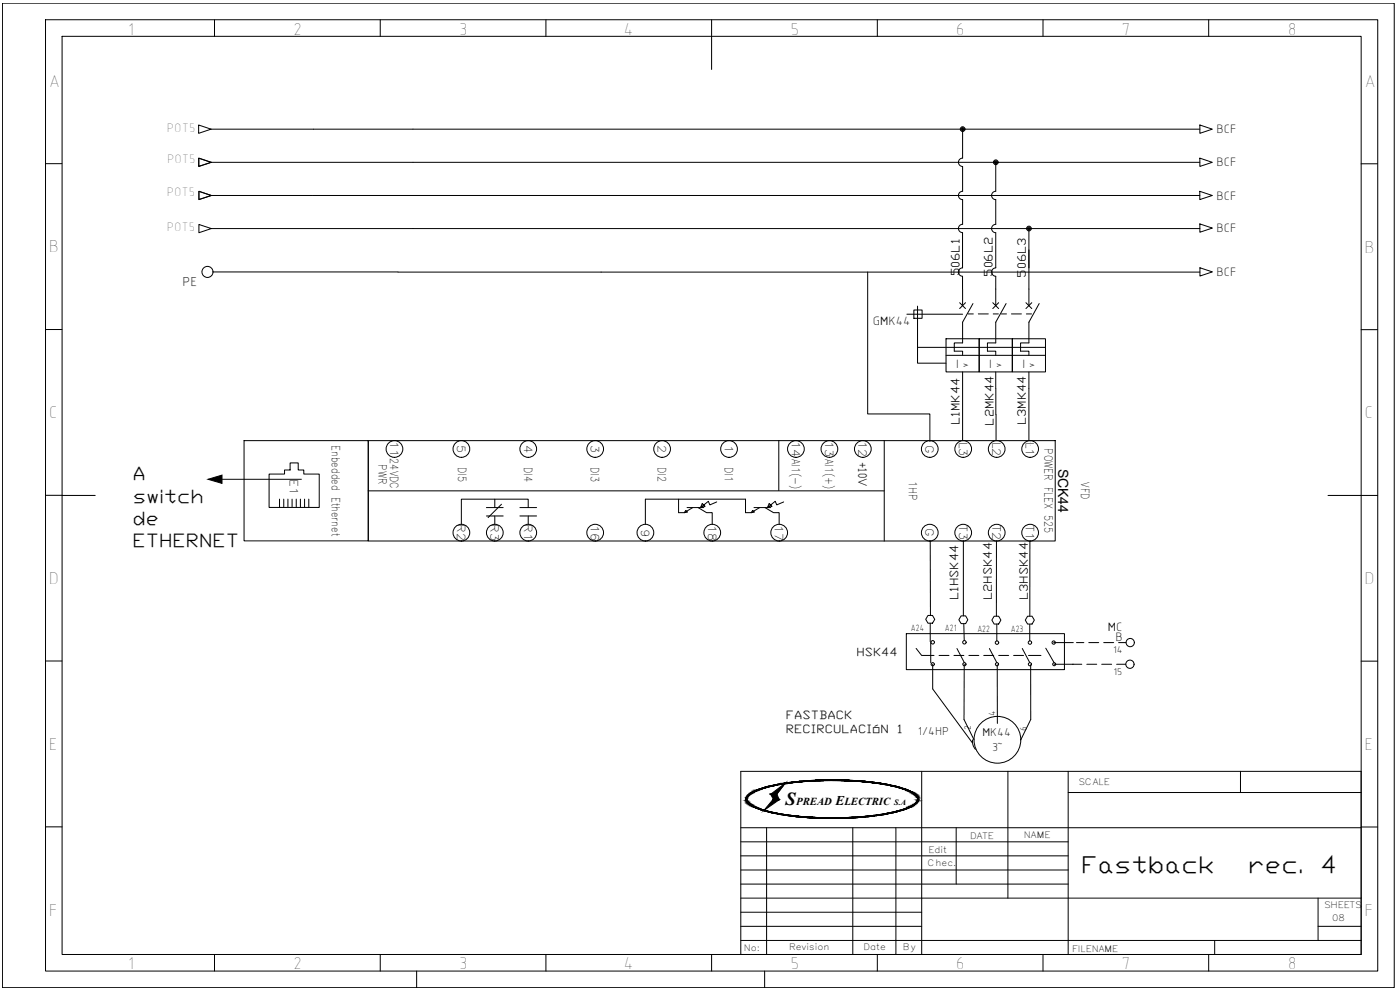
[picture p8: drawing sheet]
<svg xmlns="http://www.w3.org/2000/svg" width="420mm" height="297mm" viewBox="0 0 420 297" stroke-linecap="round" stroke-linejoin="round" font-family="sans-serif">
<g fill="none" stroke="#000" stroke-width=".3">
<path d="M.7 1h417.7v295.3h-417.7zM13.7 5.9h399.8v285.5h-399.8zM18.6 10.9h389.9v275.5h-389.9zM64.4 5.9v5M114.1 5.9v5M163.8 5.9v5M213.6 5.9v14.9M263.3 5.9v5M313 5.9v5M362.7 5.9v5M59.6 37.5l3.7 1.3-3.7 1.2zM63.4 38.8h296.7"/>
<path d="M288.9 38.8v8.6M360.1 37.5l3.7 1.3-3.7 1.2zM13.6 49.1h5M59.6 47.5l3.7 1.2-3.7 1.2zM59.7 47.5l3.7 1.2-3.7 1.2zM59.7 57.4l3.7 1.3-3.7 1.2zM63.4 48.7h296.7M63.4 58.7h296.7M288.9 50v7.4M288.9 59.9v7.4M288.9 57.4a1.26 1.26 0 0 0-1.3 1.2 1.26 1.26 0 0 0 1.3 1.3M288.9 47.4a1.26 1.26 0 0 0-1.3 1.3 1.26 1.26 0 0 0 1.3 1.3"/>
<path d="M298.8 48.7v8.7a1.26 1.26 0 0 0-1.2 1.2 1.26 1.26 0 0 0 1.2 1.3v7.4a1.26 1.26 0 0 0-1.2 1.3 1.26 1.26 0 0 0 1.2 1.2v10.6a1.26 1.26 0 0 0-1.2 1.2 1.26 1.26 0 0 0 1.2 1.3v8.8M360.1 57.4l3.7 1.3-3.7 1.2zM360.1 47.5l3.7 1.2-3.7 1.2zM408.5 49.1h4.9M59.7 67.4l3.7 1.2-3.7 1.2zM63.4 68.6h296.7M288.9 69.8v10.6a1.26 1.26 0 0 0-1.3 1.2 1.26 1.26 0 0 0 1.3 1.3v8.8M288.9 67.3a1.26 1.26 0 0 0-1.3 1.2 1.26 1.26 0 0 0 1.3 1.3M308.8 68.6v23.1M360.1 67.2l3.7 1.2-3.7 1.3zM13.7 98.9h4.9M63.9 81.6h296.2"/>
<path d="M260.4 81.6v42.6h18.7v8.2M272.2 94.3h16.7M274.3 93h2.4v2.5h-2.4zM275.4 91.8v12.4h38.4M288 90.8l1.8 1.8M289.8 90.8l-1.8 1.8M290.6 94.2h1.5M292 91.1l-3.1 5.6v6.2h-2.5v2.5h2.5v1.2M293.6 94.2h3M297.9 90.8l1.8 1.8M298.1 94.2h1.5M299.7 90.8l-1.8 1.8"/>
<path d="M300.5 94.2h1.6M301.9 91.1l-3.1 5.6v6.2h-2.5v2.5h2.5v1.2M303.6 94.2h2.9M307.9 90.8l1.8 1.8M308 94.2h1.6M309.7 90.8l-1.8 1.8M311.9 91.1l-3.1 5.6v6.2h-2.5v2.5h2.5v1.2M360.1 80.3l3.7 1.3-3.7 1.2zM408.5 98.9h5M275.4 104.2v4.8h8.5M283.9 101.6h10v10h-10zM283.9 106.6h29.9"/>
<path d="M288.9 111.6v20.6M293.9 101.6h9.9v10h-9.9zM298.8 111.6l.1 12.8M303.8 101.6h10v10h-10zM308.8 111.6v20.6M73.2 132.2h37.3v30.1h-37.3zM110.5 132.2h206.2v30.1h-206.2zM233.7 132.2v15M265.4 132.2v30.1M298.9 124.4v7.8M13.7 148.6l14.9 .1M66.6 143.8h23.9"/>
<path d="M80.8 142.2h4.6v-1.2h1.7v-2.1h2.4v2.1h1.7v1.2h4.6v10.1h-15zM83.9 149.8v2.5M85.2 149.8v2.5M86.4 149.8v2.5M87.7 149.8v2.5M88.9 149.8v2.5M90.2 149.8v2.5M91.4 149.8v2.5M92.7 149.8v2.5M110.5 147.3h154.9M146 154.8h5M146 152.3h5"/>
<path d="M148.5 149.8v2.5M148.5 154.8v2.5M150.5 151.3l-4 4M156 154.8h5M156 152.3h5M158.5 152.3v-2.5h-20v7.5M158.5 154.8v2.5M203.7 149.8v4h1.7l2.5-1.5M205.8 153.1l.5 .5-.9 .2zM206.2 152.3h5M209.5 152.3l2.6 1.5h1.6v3.5M215.1 150.6l-2.1 .9-.4-1.1-2.3 1.9 1.3-.4-.9-.8-.4 1.2"/>
<path d="M225.9 153.1l.5 .5-1 .2zM226.3 152.3h5M228 152.3l-2.6 1.5h-1.7v-4h-30v7.5M229.6 152.3l2.5 1.5h1.7v3.5M235.2 150.6l-2.1 .9-.5-1.1-2.3 1.9 1.4-.4-.9-.8-.5 1.2M398.6 148.7h14.9M279.2 162.3v22.4M289.1 162.4v22.4M299 162.5v22.4M309.1 162.5v22.4M13.7 198.3h4.9M272 190.1h47.5v10.8h-47.5z"/>
<path d="M274.9 194.5l1.7 2.2h3.7M278.5 184.7h1.4l.6 1.1-.6 1.2h-1.4l-.7-1.2zM279.2 187v5.6M279.3 192.7v6.1M279.9 199.3v7.4l11.9 16.2M281.8 196.7h3M286.3 196.7h3M287.2 194.6l2.2 4.2M288.4 184.8h1.4l.7 1.1-.7 1.2h-1.4l-.6-1.2zM289.2 187.2l.2 5M289.4 199.3l-.1 16.6 3 6.1M290.8 196.7h3"/>
<path d="M295.2 196.7h3M296.9 194.6l2.3 4.2M298.4 184.9h1.3l.7 1.2-.7 1.1h-1.3l-.7-1.1zM299.2 187.2v5.1M299.3 199.5v17.6M299.7 196.7h3M304.2 196.7h3M306.8 194.6l2.2 4.2M308.4 184.9h1.3l.7 1.2-.7 1.1h-1.3l-.7-1.1zM308.7 196.7h3.7M309 187.4v4.9M309.3 199.5v16.4l-2.9 6.1"/>
<path d="M313.8 194.5l2.6 4.4M316.2 192.8h5.9M316.4 199.3h8.3M323.1 192.8h2.2M326.2 199.3h2.9M326.8 192.8h2.9M330.6 199.3h3M331.2 192.8h3M335.1 199.3h2.7M335.7 192.8h2.2M408.5 198.4h5M222.3 231.4h186.2v55h-186.2z"/>
<path d="M224.5 238.6l.2-.2a21.5 21.5 0 0 1 9.5-3.2 94.8 94.8 0 0 1 35.7 1l.8 .2a7.5 7.5 0 0 1 4.8 2.8 2.34 2.34 0 0 1-1.7 2.7 50.8 50.8 0 0 1-18.9 3.6 77.6 77.6 0 0 1-27.5-2.8 5 5 0 0 1-3.5-2.7l.1-.7zM224.6 238.8a13.5 13.5 0 0 1 6.8-2.9 94 94 0 0 1 38.5 .5 9.1 9.1 0 0 1 5.4 2.7 2.01 2.01 0 0 1-1.6 2.6 46.5 46.5 0 0 1-17.6 3.5 82.8 82.8 0 0 1-27.9-2.5 7 7 0 0 1-4-2.4l-.1-.7zM235.1 235.7l-2.6 3.4M276.6 231.4v55M291.9 222l.1 1.5 .8 1.3M302.5 231.4v38.1M320.6 231.4v55M320.6 237.8h87.9M372.3 231.4v6.4M13.7 248.1h4.9M222.3 248.3h186.2M222.3 252.6h98.3"/>
<path d="M222.3 256.8h98.3M230.1 248.3v38.1M255.9 248.3v38.1M268.9 248.3v38.1M287 248.3v17M408.5 248.1h5M222.3 277.9h54.3M222.3 269.5h186.2M222.3 261h98.3M222.3 265.3h98.3M222.3 273.7h54.3M395.6 277.9h12.9"/>
<path d="M395.6 269.5v12.7M64.4 286.4v5M114.1 286.4v5M125 291.4v4.9M163.8 286.4v5M213.6 286.4v5M222.3 282.2h186.2M229.5 291.4v4.9M263.3 286.4v5M313 286.4v5M362.7 286.4v5M364.5 282.2v4.2"/>
<circle cx="288.9" cy="38.7" r=".71"/>
<circle cx="288.9" cy="38.7" r=".46"/>
<circle cx="288.9" cy="38.7" r=".22"/>
<circle cx="298.8" cy="48.7" r=".71"/>
<circle cx="298.8" cy="48.7" r=".46"/>
<circle cx="298.8" cy="48.7" r=".22"/>
<circle cx="308.8" cy="68.6" r=".71"/>
<circle cx="308.8" cy="68.6" r=".46"/>
<circle cx="308.8" cy="68.6" r=".22"/>
<circle cx="62.3" cy="81.6" r="1.66"/>
<circle cx="118.4" cy="134.7" r="2.51"/>
<circle cx="138.5" cy="134.7" r="2.51"/>
<circle cx="158.5" cy="134.7" r="2.51"/>
<circle cx="178.6" cy="134.7" r="2.51"/>
<circle cx="198.7" cy="134.7" r="2.51"/>
<circle cx="218.8" cy="134.7" r="2.51"/>
<circle cx="238.9" cy="134.7" r="2.51"/>
<circle cx="248.9" cy="134.7" r="2.51"/>
<circle cx="258.9" cy="134.7" r="2.51"/>
<circle cx="279" cy="134.7" r="2.51"/>
<circle cx="289.1" cy="134.7" r="2.51"/>
<circle cx="299.1" cy="134.7" r="2.51"/>
<circle cx="309.2" cy="134.7" r="2.51"/>
<circle cx="138.5" cy="159.8" r="2.51"/>
<circle cx="148.5" cy="159.8" r="2.51"/>
<circle cx="158.5" cy="159.8" r="2.51"/>
<circle cx="178.6" cy="159.8" r="2.51"/>
<circle cx="193.7" cy="159.8" r="2.51"/>
<circle cx="213.8" cy="159.8" r="2.51"/>
<circle cx="233.8" cy="159.8" r="2.51"/>
<circle cx="279" cy="159.8" r="2.51"/>
<circle cx="289.1" cy="159.8" r="2.51"/>
<circle cx="299.1" cy="159.8" r="2.51"/>
<circle cx="309.2" cy="159.8" r="2.51"/>
<circle cx="279.9" cy="192.7" r=".52"/>
<circle cx="279.9" cy="199.3" r=".48"/>
<circle cx="289.4" cy="192.7" r=".52"/>
<circle cx="289.4" cy="199.3" r=".48"/>
<circle cx="299.2" cy="192.8" r=".52"/>
<circle cx="299.2" cy="199.3" r=".48"/>
<circle cx="309.1" cy="192.8" r=".52"/>
<circle cx="309.1" cy="199.3" r=".48"/>
<circle cx="316.2" cy="192.8" r=".5"/>
<circle cx="316.4" cy="199.3" r=".46"/>
<circle cx="339.1" cy="199.3" r="1.24"/>
<circle cx="339.2" cy="192.8" r="1.24"/>
<circle cx="299.3" cy="222" r="7"/>
</g>
<g fill="#000" stroke="#000" stroke-width=".3">
<path d="M62.4 143.8l4.2-1.2v2.4zM232.1 239.8l1.8 .1zM231.3 238.3l4.4-3.4-2.5 3.4zM247.3 234h5z"/>
<path d="M223.9 239.8h.2zM223.9 239.8h.2z"/>
<path d="M223.9 239.8l.2 .2zM223.9 239.8l.2 .2z"/>
<path d="M223.9 239.5l.2 .1zM223.9 239.5l.2 .1z"/>
<path d="M223.9 239.6l.2 .2zM223.9 239.6l.2 .2z"/>
<path d="M223.9 240h.2zM223.9 240h.2z"/>
<path d="M224 239.4l.1 .1 .1-.1zM224 239.4l.1 .1h-.2z"/>
<path d="M224 239.3h.2zM224 239.3l.2 .1z"/>
<path d="M224.1 239.1h.2zM224.1 239.1l.1 .2h-.2z"/>
<path d="M224.1 239h.3zM224.1 239l.2 .1z"/>
<path d="M224.2 238.9h.3zM224.2 238.9l.2 .1h-.3z"/>
<path d="M224.3 238.8h.3zM224.3 238.8l.2 .1h-.3z"/>
<path d="M224.4 238.7h.3zM224.4 238.7l.2 .1h-.3z"/>
<path d="M224.6 238.5h.3zM224.6 238.5l.1 .2h-.3z"/>
<path d="M224.7 238.4h.3zM224.6 238.5h.3z"/>
<path d="M224.9 238.2l.1 .2 .3-.2zM224.9 238.2l.1 .2h-.3z"/>
<path d="M225.1 238.1h.3zM224.9 238.2h.4z"/>
<path d="M225.3 238l.1 .1 .3-.1zM225.1 238.1l.2-.1 .1 .1z"/>
<path d="M225.5 237.9h.3zM225.3 238h.4z"/>
<path d="M225.7 237.7l.1 .2 .4-.2zM225.5 237.9l.2-.2 .1 .2z"/>
<path d="M225.9 237.6h.4zM225.7 237.7h.5z"/>
<path d="M226.3 237.4v.2l.4-.2zM225.9 237.6l.4-.2v.2z"/>
<path d="M226.4 237.3h.5zM226.3 237.4h.4z"/>
<path d="M226.8 237.2l.1 .1 .4-.1zM226.4 237.3l.4-.1 .1 .1z"/>
<path d="M227 237.1h.5zM226.8 237.2h.5z"/>
<path d="M227.4 236.9l.1 .2 .5-.2zM227 237.1l.4-.2 .1 .2z"/>
<path d="M227.6 236.9h.6zM227.4 236.9h.6z"/>
<path d="M228.1 236.7l.1 .2 .6-.2zM227.6 236.9l.5-.2 .1 .2z"/>
<path d="M228.3 236.6h.6zM228.1 236.7h.7z"/>
<path d="M228.9 236.4v.2l.7-.2zM228.3 236.6l.6-.2v.2z"/>
<path d="M229 236.4h.7zM228.9 236.4h.7z"/>
<path d="M229.6 236.2l.1 .2 .7-.2zM229 236.4l.6-.2 .1 .2z"/>
<path d="M229.8 236.2h.7zM229.6 236.2h.8z"/>
<path d="M230.5 236v.2l.8-.2zM229.8 236.2l.7-.2v.2z"/>
<path d="M230.6 235.9h.8zM230.5 236h.8z"/>
<path d="M232.1 239.8l-.1 .1h1.9zM232 239.9h1.9l-4.7 3.3z"/>
<path d="M232.3 235.5h1zM232.3 235.5h1z"/>
<path d="M231.3 235.8l.1 .1 .9-.1zM230.6 235.9l.7-.1 .1 .1z"/>
<path d="M231.4 235.7h.9zM231.3 235.8h1z"/>
<path d="M231.3 238.3h1.9zM231.3 238.3h1.9z"/>
<path d="M231.3 238.3l2.5 1.5-.6-1.5zM231.3 238.3l2.5 1.5h-1.7z"/>
<path d="M232.3 235.5v.2l1-.2zM231.4 235.7l.9-.2v.2z"/>
<path d="M233.2 235.4l.1 .1 1-.1zM232.3 235.5l.9-.1 .1 .1z"/>
<path d="M233.2 235.4h1.2zM233.2 235.4h1.1z"/>
<path d="M234.1 235.2h1.2zM233.2 235.4h1.2z"/>
<path d="M234.2 235.2h1.3zM234.1 235.2h1.2z"/>
<path d="M235.1 235h1.3zM234.2 235.2h1.3z"/>
<path d="M235.3 235h1.4zM235.1 235h1.3z"/>
<path d="M236 234.9h1.5zM235.3 235h1.4z"/>
<path d="M236.4 234.8h1.5zM236 234.9h1.5z"/>
<path d="M237 234.8h1.6zM236.4 234.8h1.5z"/>
<path d="M237.5 234.7h1.8zM237 234.8h1.6z"/>
<path d="M238 234.6h1.8zM237.5 234.7h1.8z"/>
<path d="M238.6 234.6h2.1zM238 234.6h1.8z"/>
<path d="M238.9 234.5h2.1zM238.6 234.6h2.1z"/>
<path d="M239.8 234.4h2.4zM238.9 234.5h2.1z"/>
<path d="M239.8 234.4h2.4zM239.8 234.4h2.4z"/>
<path d="M241 234.3h3zM239.8 234.4h2.4z"/>
<path d="M241.5 234.3h3.2zM241 234.3h3z"/>
<path d="M242.2 234.3h4.1zM241.5 234.3h3.2z"/>
<path d="M242.8 234.2h4.4zM242.8 234.2h4.5z"/>
<path d="M242.8 234.2h4.4zM242.2 234.3h4.1z"/>
<path d="M243.3 234.2h6.5zM242.8 234.2h4.5z"/>
<path d="M247.3 234h5.1zM247.2 234h5.2z"/>
<path d="M247.2 234l7.7 .1zM244.7 234.1h10.2zM244.7 234.1h10.2zM244.7 234.1h10.2z"/>
<path d="M244.7 234.1l11.6 .1zM243.3 234.2h13z"/>
<path d="M249.8 234.2h7zM249.8 234.2h7z"/>
<path d="M252.3 234.2l5.1 .1zM252.3 234.2l5.1 .1z"/>
<path d="M253.3 234.3h4.8zM253.3 234.3h4.8z"/>
<path d="M254.9 234.3h3.7zM254.9 234.3h3.7z"/>
<path d="M255.5 234.3l4.2 .1zM255.5 234.3l4.2 .1z"/>
<path d="M257.4 234.4h2.4zM257.4 234.4h2.4z"/>
<path d="M257.4 234.4l3.3 .1zM257.4 234.4l3.3 .1z"/>
<path d="M258.6 234.5l2.3 .1zM258.6 234.5l2.3 .1z"/>
<path d="M258.9 234.6h2.7zM258.9 234.6h2.7z"/>
<path d="M259.7 234.6l2.4 .1zM259.7 234.6l2.4 .1z"/>
<path d="M260.3 234.7l2.3 .1zM260.3 234.7l2.3 .1z"/>
<path d="M260.9 234.8h2.3zM260.9 234.8h2.3z"/>
<path d="M261.6 234.8l1.9 .1zM261.6 234.8l1.9 .1z"/>
<path d="M262.1 234.9l2.2 .1zM262.1 234.9l2.2 .1z"/>
<path d="M262.9 235h1.6zM262.9 235h1.6z"/>
<path d="M263.2 235l2.1 .2zM263.2 235l2.1 .2z"/>
<path d="M264.1 235.2h1.4zM264.1 235.2h1.4z"/>
<path d="M264.3 235.2l2 .2zM264.3 235.2l2 .2z"/>
<path d="M266.3 235.5h1zM266.3 235.5h1z"/>
<path d="M265.2 235.4h1.2zM265.2 235.4h1.2z"/>
<path d="M265.3 235.4l2 .1zM265.3 235.4l2 .1z"/>
<path d="M266.3 235.5l1.9 .2zM266.3 235.5l1.9 .2z"/>
<path d="M267.3 235.7l.9 .1zM267.3 235.7l.9 .1z"/>
<path d="M267.3 235.8l1.7 .1zM267.3 235.8l1.7 .1z"/>
<path d="M268.2 235.9l.9 .1zM268.2 235.9l.9 .1z"/>
<path d="M268.3 236l1.5 .2zM268.3 236l1.5 .2z"/>
<path d="M269.1 236.2h.8zM269.1 236.2h.8z"/>
<path d="M269.2 236.2l1.4 .2zM269.2 236.2l1.4 .2z"/>
<path d="M269.9 236.4h.8zM269.9 236.4h.8z"/>
<path d="M270 236.4l1.3 .2zM270 236.4l1.3 .2z"/>
<path d="M270.7 236.6l.7 .1zM270.7 236.6l.7 .1z"/>
<path d="M270.8 236.7l1.2 .2zM270.8 236.7l1.2 .2z"/>
<path d="M271.4 236.9h.7zM271.4 236.9h.7z"/>
<path d="M271.6 236.9l1 .2zM271.6 236.9l1 .2z"/>
<path d="M272.1 237.1l.6 .1zM272.1 237.1l.6 .1z"/>
<path d="M272.2 237.2l.9 .1zM272.2 237.2l.9 .1z"/>
<path d="M272.7 237.3l.6 .1zM272.7 237.3l.6 .1z"/>
<path d="M272.8 237.4l.8 .2zM272.8 237.4l.8 .2z"/>
<path d="M273.2 237.6l.6 .1zM273.2 237.6l.6 .1z"/>
<path d="M273.4 237.7l.7 .2zM273.4 237.7l.7 .2z"/>
<path d="M273.7 237.9l.6 .1zM273.7 237.9l.6 .1z"/>
<path d="M273.9 238l.6 .1zM273.9 238l.6 .1z"/>
<path d="M274.2 238.1l.4 .1zM274.2 238.1l.4 .1z"/>
<path d="M274.3 238.2l.5 .2zM274.3 238.2l.5 .2z"/>
<path d="M274.5 238.4l.5 .1zM274.5 238.4l.5 .1z"/>
<path d="M274.7 238.5l.4 .2zM274.7 238.5l.4 .2z"/>
<path d="M274.8 238.7l.4 .1zM274.8 238.7l.4 .1z"/>
<path d="M275 238.8l.3 .1zM275 238.8l.3 .1z"/>
<path d="M275.1 238.9l.3 .1zM275.1 238.9l.3 .1z"/>
<path d="M275.2 239l.3 .1zM275.2 239l.3 .1z"/>
<path d="M275.3 239.1l.3 .2zM275.3 239.1l.3 .2z"/>
<path d="M275.3 239.3l.3 .1zM275.3 239.3l.3 .1z"/>
<path d="M275.4 239.4l.2 .1zM275.4 239.4l.2 .1z"/>
<path d="M275.4 239.5l.3 .1zM275.4 239.5l.3 .1z"/>
<path d="M275.4 239.6l.3 .2zM275.4 239.6l.3 .2z"/>
<path d="M275.4 240h.3zM275.4 240h.2z"/>
<path d="M275.5 239.8l.2 .2v-.2zM275.5 239.8l.2 .2h-.3z"/>
<path d="M223.9 240l.3 .2zM223.9 240l.3 .2z"/>
<path d="M224 240.2l.2 .1zM224 240.2l.2 .1z"/>
<path d="M224 240.3l.3 .1zM224 240.3l.3 .1z"/>
<path d="M224.1 240.4l.3 .1zM224.1 240.4l.3 .1z"/>
<path d="M224.1 240.5l.4 .2zM224.1 240.5l.4 .2z"/>
<path d="M224.2 240.7l.4 .1zM224.2 240.7l.4 .1z"/>
<path d="M224.3 240.8l.4 .1zM224.3 240.8l.4 .1z"/>
<path d="M224.4 240.9l.5 .2zM224.4 240.9l.5 .2z"/>
<path d="M224.6 241.1l.4 .1zM224.6 241.1l.4 .1z"/>
<path d="M224.7 241.2l.6 .1zM224.7 241.2l.6 .1z"/>
<path d="M224.9 241.3l.5 .1zM224.9 241.3l.5 .1z"/>
<path d="M225.1 241.4l.6 .2zM225.1 241.4l.6 .2z"/>
<path d="M225.3 241.6l.5 .1zM225.3 241.6l.5 .1z"/>
<path d="M225.5 241.7l.7 .2zM225.5 241.7l.7 .2z"/>
<path d="M225.7 241.9l.6 .1zM225.7 241.9l.6 .1z"/>
<path d="M225.9 242l.8 .1zM225.9 242l.8 .1z"/>
<path d="M226.3 242.1l.6 .1zM226.3 242.1l.6 .1z"/>
<path d="M226.4 242.2l.9 .2zM226.4 242.2l.9 .2z"/>
<path d="M226.8 242.4l.7 .1zM226.8 242.4l.7 .1z"/>
<path d="M227 242.5l1 .2zM227 242.5l1 .2z"/>
<path d="M227.4 242.7h.8zM227.4 242.7h.8z"/>
<path d="M227.6 242.7l1.2 .2zM227.6 242.7l1.2 .2z"/>
<path d="M228.1 242.9l.8 .1zM228.1 242.9l.8 .1z"/>
<path d="M228.3 243l1.2 .1zM228.3 243l1.2 .1z"/>
<path d="M228.9 243.1l.8 .1zM228.9 243.1l.8 .1z"/>
<path d="M229 243.2l1.4 .2zM229 243.2l1.4 .2z"/>
<path d="M229.6 243.4h.9zM229.6 243.4h.9z"/>
<path d="M229.8 243.4l1.5 .2zM229.8 243.4l1.5 .2z"/>
<path d="M230.5 243.6h.9zM230.5 243.6h.9z"/>
<path d="M230.6 243.6l1.7 .2zM230.6 243.6l1.7 .2z"/>
<path d="M231.3 243.8h1zM231.3 243.8h1z"/>
<path d="M231.4 243.8l1.9 .2zM231.4 243.8l1.9 .2z"/>
<path d="M232.3 244h1zM232.3 244h1z"/>
<path d="M232.3 244l2 .2zM232.3 244l2 .2z"/>
<path d="M233.2 244.2h1.2zM233.2 244.2h1.2z"/>
<path d="M233.2 244.2l2.1 .2zM233.2 244.2l2.1 .2z"/>
<path d="M234.1 244.4h1.4zM234.1 244.4h1.4z"/>
<path d="M234.2 244.4l2.2 .1zM234.2 244.4l2.2 .1z"/>
<path d="M235.1 244.5l1.6 .1zM235.1 244.5l1.6 .1z"/>
<path d="M235.3 244.6l2.2 .1zM235.3 244.6l2.2 .1z"/>
<path d="M236 244.7h1.9zM236 244.7h1.9z"/>
<path d="M236.4 244.7l2.2 .1zM236.4 244.7l2.2 .1z"/>
<path d="M237 244.8l2.3 .1zM237 244.8l2.3 .1z"/>
<path d="M237.5 244.9h2.3zM237.5 244.9h2.3z"/>
<path d="M238 244.9l2.7 .1zM238 244.9l2.7 .1z"/>
<path d="M238.6 245h2.4zM238.6 245h2.4z"/>
<path d="M238.9 245l3.3 .1zM238.9 245l3.3 .1z"/>
<path d="M239.8 245.1h2.4zM239.8 245.1h2.4z"/>
<path d="M239.8 245.1l4.2 .1zM239.8 245.1l4.2 .1z"/>
<path d="M241 245.2l3.7 .1zM241 245.2l3.7 .1z"/>
<path d="M241.5 245.3h4.8zM241.5 245.3h4.8z"/>
<path d="M242.2 245.3h5zM242.2 245.3h5z"/>
<path d="M242.8 245.3l7 .1zM242.8 245.3l7 .1z"/>
<path d="M247.2 245.6h5.1zM247.2 245.6h5.1z"/>
<path d="M244.7 245.5h10.2zM244.7 245.5l7.6 .1zM247.2 245.6h5.1z"/>
<path d="M243.3 245.4h13zM243.3 245.4l11.6 .1zM244.7 245.5h10.2zM244.7 245.5h10.2z"/>
<path d="M252.3 245.3h4.5zM249.8 245.4h6.5z"/>
<path d="M253.3 245.3h4.1zM252.3 245.3h4.5z"/>
<path d="M254.9 245.3h3.2zM253.3 245.3h4.1z"/>
<path d="M255.5 245.2h3.1zM254.9 245.3h3.2z"/>
<path d="M257.4 245.1h2.3zM255.5 245.2h3.1z"/>
<path d="M257.4 245.1h2.4zM257.4 245.1h2.3z"/>
<path d="M258.6 245h2.1zM257.4 245.1h2.4z"/>
<path d="M258.9 245h2zM258.6 245h2.1z"/>
<path d="M259.7 244.9h1.9zM258.9 245h2z"/>
<path d="M260.3 244.9h1.8zM259.7 244.9h1.9z"/>
<path d="M260.9 244.8h1.7zM260.3 244.9h1.8z"/>
<path d="M261.6 244.7h1.6zM260.9 244.8h1.7z"/>
<path d="M262.1 244.7h1.4zM261.6 244.7h1.6z"/>
<path d="M262.9 244.6h1.4zM262.1 244.7h1.4z"/>
<path d="M263.2 244.5h1.3zM262.9 244.6h1.4z"/>
<path d="M264.1 244.4h1.2zM263.2 244.5h1.3z"/>
<path d="M264.3 244.4h1.2zM264.1 244.4h1.2z"/>
<path d="M266.3 244h1zM266.3 244h1z"/>
<path d="M265.2 244.2l.3 .2 .8-.2zM264.3 244.4l.9-.2 .3 .2z"/>
<path d="M265.3 244.2h1.1zM265.2 244.2h1.1z"/>
<path d="M266.3 244l.1 .2 .9-.2zM265.3 244.2l1-.2 .1 .2z"/>
<path d="M267.3 243.8v.2l.9-.2zM266.3 244l1-.2v.2z"/>
<path d="M267.3 243.8h.9zM267.3 243.8h.9z"/>
<path d="M268.2 243.6v.2l.8-.2zM267.3 243.8l.9-.2v.2z"/>
<path d="M268.3 243.6h.8zM268.2 243.6h.8z"/>
<path d="M269.1 243.4v.2l.7-.2zM268.3 243.6l.8-.2v.2z"/>
<path d="M269.2 243.4h.7zM269.1 243.4h.7z"/>
<path d="M269.9 243.2v.2l.7-.2zM269.2 243.4l.7-.2v.2z"/>
<path d="M270 243.1h.7zM269.9 243.2h.7z"/>
<path d="M270.7 243v.1l.6-.1zM270 243.1l.7-.1v.1z"/>
<path d="M270.8 242.9h.6zM270.7 243h.6z"/>
<path d="M271.4 242.7v.2l.6-.2zM270.8 242.9l.6-.2v.2z"/>
<path d="M271.6 242.7h.5zM271.4 242.7h.6z"/>
<path d="M272.1 242.5v.2l.5-.2zM271.6 242.7l.5-.2v.2z"/>
<path d="M272.2 242.4h.5zM272.1 242.5h.5z"/>
<path d="M272.7 242.2v.2l.4-.2zM272.2 242.4l.5-.2v.2z"/>
<path d="M272.8 242.1h.5zM272.7 242.2h.4z"/>
<path d="M273.2 242l.1 .1 .3-.1zM272.8 242.1l.4-.1 .1 .1z"/>
<path d="M273.4 241.9h.4zM273.2 242h.4z"/>
<path d="M273.7 241.7l.1 .2 .3-.2zM273.4 241.9l.3-.2 .1 .2z"/>
<path d="M273.9 241.6h.4zM273.7 241.7h.4z"/>
<path d="M274.2 241.4l.1 .2 .2-.2zM273.9 241.6l.3-.2 .1 .2z"/>
<path d="M274.3 241.3h.3zM274.2 241.4h.3z"/>
<path d="M274.5 241.2h.3zM274.3 241.3h.3z"/>
<path d="M274.7 241.1h.3zM274.5 241.2h.3z"/>
<path d="M274.8 240.9h.3zM274.7 241.1h.3z"/>
<path d="M275 240.8h.2zM274.8 240.9h.3z"/>
<path d="M275.1 240.7h.2zM275.1 240.7l.1 .1h-.2z"/>
<path d="M275.2 240.5h.2zM275.2 240.5l.1 .2h-.2z"/>
<path d="M275.3 240.4h.2zM275.3 240.4l.1 .1z"/>
<path d="M275.3 240.3h.3zM275.3 240.3l.2 .1h-.2z"/>
<path d="M275.4 240.2h.2zM275.4 240.2l.2 .1z"/>
<path d="M275.4 240l.2 .2zM275.4 240l.2 .2h-.2z"/>
</g>
<g font-size="7">
<text x="324.5" y="261.9">Fastback</text>
<text x="374.6" y="261.9">rec.</text>
<text x="396.3" y="261.9">4</text>
</g>
<g font-size="5.6">
<text x="39.8" y="144.1">A</text>
<text x="39.8" y="150.8">switch</text>
<text x="39.8" y="157.4">de</text>
<text x="39.8" y="164.1">ETHERNET</text>
</g>
<text font-size="5.5" x="235.7" y="241.6">S</text>
<g font-size="5.4">
<text x="38.3" y="10.4">1</text>
<text x="88" y="10.4">2</text>
<text x="137.7" y="10.4">3</text>
<text x="187.1" y="10.4">4</text>
<text x="237.3" y="10.4">5</text>
<text x="286.8" y="10.4">6</text>
<text x="336.6" y="10.4">7</text>
<text x="386.5" y="10.4">8</text>
<text x="14.6" y="26">A</text>
<text x="409.5" y="26">A</text>
<text x="14.7" y="75.8">B</text>
<text x="409.5" y="75.8">B</text>
<text x="14.7" y="125.5">C</text>
<text x="409.5" y="125.5">C</text>
<text x="14.7" y="175.2">D</text>
<text x="409.5" y="175.2">D</text>
<text x="14.7" y="225">E</text>
<text x="409.5" y="225">E</text>
<text x="14.7" y="274.7">F</text>
<text x="409.5" y="274.7">F</text>
<text x="38.3" y="290.9">1</text>
<text x="88" y="290.9">2</text>
<text x="137.7" y="290.9">3</text>
<text x="187.1" y="290.9">4</text>
<text x="237.3" y="290.9">5</text>
<text x="286.8" y="290.9">6</text>
<text x="336.6" y="290.9">7</text>
<text x="386.5" y="290.9">8</text>
</g>
<text font-size="4.2" x="317.6" y="140.6" transform="rotate(90 317.6 140.6)">SCK44</text>
<text font-size="4.1" x="54.8" y="85.9">PE</text>
<text font-size="4" x="250.7" y="241.6">E</text>
<g font-size="3.8">
<text x="50.1" y="39.5">POT5</text>
<text x="365.1" y="40">BCF</text>
<text x="50.2" y="49">POT5</text>
<text x="365.1" y="49.9">BCF</text>
<text x="50.1" y="58.8">POT5</text>
<text x="365" y="59.9">BCF</text>
<text x="50.1" y="69.3">POT5</text>
<text x="365.1" y="69.7">BCF</text>
<text x="365.1" y="82.8">BCF</text>
<text x="261.9" y="97.5">GMK44</text>
<text x="287" y="110.3">I &gt;</text>
<text x="296.9" y="110.3">I &gt;</text>
<text x="306.8" y="110.3">I &gt;</text>
<text x="332.5" y="189.3">MC</text>
<text x="334.7" y="192.3">B</text>
</g>
<g font-size="3.6">
<text x="275.5" y="220.6">1/4HP</text>
<text x="294.8" y="220.8">MK44</text>
<text x="297.7" y="225.5">3~</text>
</g>
<g font-size="3.5">
<text x="288" y="82.9" transform="rotate(-90 288 82.9)">506L1</text>
<text x="297.9" y="83.1" transform="rotate(-90 297.9 83.1)">506L2</text>
<text x="307.9" y="83.3" transform="rotate(-90 307.9 83.3)">506L3</text>
<text x="287.9" y="127.5" transform="rotate(-90 287.9 127.5)">L1MK44</text>
<text x="298.1" y="127.7" transform="rotate(-90 298.1 127.7)">L2MK44</text>
<text x="307.9" y="127.6" transform="rotate(-90 307.9 127.6)">L3MK44</text>
<text x="287.6" y="180.1" transform="rotate(-90 287.6 180.1)">L1HSK44</text>
<text x="297.7" y="180.1" transform="rotate(-90 297.7 180.1)">L2HSK44</text>
<text x="308.4" y="180.1" transform="rotate(-90 308.4 180.1)">L3HSK44</text>
<text x="235.8" y="215.8">FASTBACK</text>
<text x="235.8" y="220">RECIRCULACIÓN</text>
<text x="269.2" y="220">1</text>
</g>
<g font-size="3.4">
<text x="99.6" y="133.6" transform="rotate(90 99.6 133.6)">Enbedded Ethernet</text>
<text x="117.1" y="132.3" transform="rotate(90 117.1 132.3)">1124VDC</text>
<text x="137.2" y="133.5" transform="rotate(90 137.2 133.5)">5</text>
<text x="157.3" y="133.5" transform="rotate(90 157.3 133.5)">4</text>
<text x="177.4" y="133.5" transform="rotate(90 177.4 133.5)">3</text>
<text x="197.4" y="133.5" transform="rotate(90 197.4 133.5)">2</text>
<text x="217.5" y="133.5" transform="rotate(90 217.5 133.5)">1</text>
<text x="237.6" y="132.3" transform="rotate(90 237.6 132.3)">14AI1(-)</text>
<text x="247.7" y="132.3" transform="rotate(90 247.7 132.3)">13AI1(+)</text>
<text x="257.7" y="132.3" transform="rotate(90 257.7 132.3)">12 +10V</text>
<text x="277.8" y="133.5" transform="rotate(90 277.8 133.5)">G</text>
<text x="287.8" y="132.5" transform="rotate(90 287.8 132.5)">L3</text>
<text x="297.8" y="132.5" transform="rotate(90 297.8 132.5)">L2</text>
<text x="307.9" y="132.5" transform="rotate(90 307.9 132.5)">L1</text>
<text x="313.5" y="134.5" transform="rotate(90 313.5 134.5)">POWER FLEX 525</text>
<text x="87" y="143.8" transform="rotate(90 87 143.8)">E1</text>
<text x="113.6" y="139.3" transform="rotate(90 113.6 139.3)">PWR</text>
<text x="137.5" y="140.1" transform="rotate(90 137.5 140.1)">DI5</text>
<text x="157.3" y="140" transform="rotate(90 157.3 140)">DI4</text>
<text x="177.4" y="140" transform="rotate(90 177.4 140)">DI3</text>
<text x="197.4" y="140" transform="rotate(90 197.4 140)">DI2</text>
<text x="217.5" y="140" transform="rotate(90 217.5 140)">DI1</text>
<text x="272.8" y="144.4" transform="rotate(90 272.8 144.4)">1HP</text>
<text x="324.5" y="144.7" transform="rotate(90 324.5 144.7)">VFD</text>
<text x="137.2" y="157.4" transform="rotate(90 137.2 157.4)">R2</text>
<text x="147.2" y="157.4" transform="rotate(90 147.2 157.4)">R3</text>
<text x="157.3" y="157.4" transform="rotate(90 157.3 157.4)">R1</text>
<text x="177.4" y="157.4" transform="rotate(90 177.4 157.4)">16</text>
<text x="192.4" y="158.6" transform="rotate(90 192.4 158.6)">9</text>
<text x="212.5" y="157.4" transform="rotate(90 212.5 157.4)">18</text>
<text x="232.6" y="157.4" transform="rotate(90 232.6 157.4)">17</text>
<text x="277.8" y="158.6" transform="rotate(90 277.8 158.6)">G</text>
<text x="287.8" y="157.6" transform="rotate(90 287.8 157.6)">T3</text>
<text x="297.8" y="157.6" transform="rotate(90 297.8 157.6)">T2</text>
<text x="307.9" y="157.6" transform="rotate(90 307.9 157.6)">T1</text>
<text x="257.1" y="196.7">HSK44</text>
</g>
<g font-size="3.2">
<text x="239" y="241.6">PREAD</text>
<text x="253.4" y="241.6">LECTRIC</text>
</g>
<g font-size="3.1">
<text x="334.1" y="196">14</text>
<text x="334.2" y="202.5">15</text>
</g>
<g font-size="2.9">
<text x="273.4" y="189.3">A24</text>
<text x="283.6" y="189.5">A21</text>
<text x="293.3" y="189.6">A22</text>
<text x="303.3" y="189.6">A23</text>
<text x="298.7" y="214.7" transform="rotate(-90 298.7 214.7)">4</text>
<text x="291.4" y="218.9" transform="rotate(-90 291.4 218.9)">2</text>
<text x="308.1" y="219.2" transform="rotate(-90 308.1 219.2)">6</text>
</g>
<g font-size="2.7">
<text x="323.7" y="235.5">SCALE</text>
<text x="291.1" y="251.6">DATE</text>
<text x="307.3" y="251.4">NAME</text>
<text x="278.6" y="255.8">Edit</text>
<text x="278.4" y="259.8">Chec.</text>
<text x="397.4" y="272.4">SHEETS</text>
<text x="399.8" y="276.4">08</text>
<text x="223.2" y="285.2">No:</text>
<text x="236.8" y="284.9">Revision</text>
<text x="259.1" y="285.1">Date</text>
<text x="270.9" y="285">By</text>
<text x="321.8" y="285.8">FILENAME</text>
</g>
<text font-size="2.4" x="268.4" y="241.6">S.A</text>
<text font-size=".3" x="309.1" y="132.2" transform="rotate(90 309.1 132.2)">VFD-PF40</text>
</svg>
